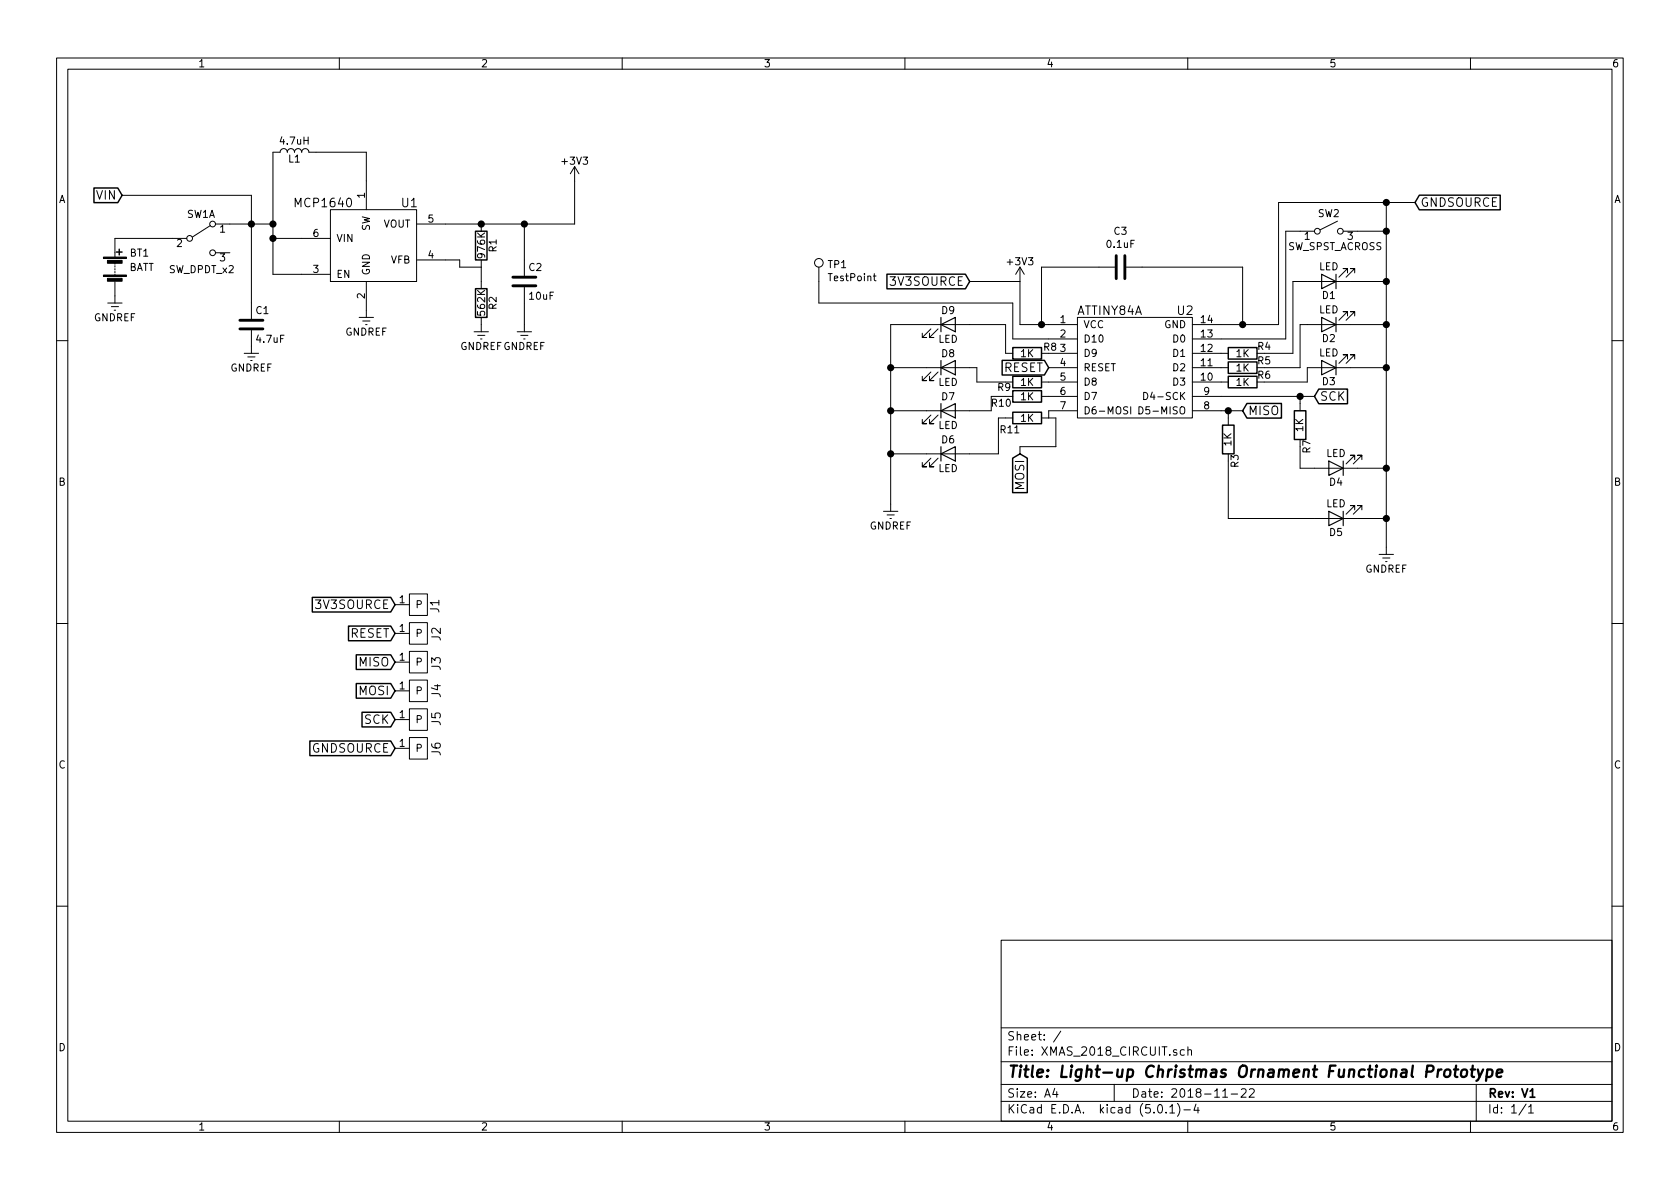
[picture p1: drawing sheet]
<svg xmlns="http://www.w3.org/2000/svg" width="297mm" height="210mm" viewBox="0 0 297 210" stroke-linecap="round" stroke-linejoin="round" font-family="sans-serif">
<g fill="none" stroke="#000" stroke-width=".18">
<path d="M10 10.3h277v189.9h-277zM12 12.2h273v186.1h-273zM60 10.3v1.9M110 10.3v1.9M160 10.3v1.9M210 10.3v1.9M260 10.3v1.9M21.6 34.5h22.8v21.9M37.2 39.9l-3.2 2M38.1 39.6h10.2M58.4 37.1h15.3v12.7h-15.3zM64.8 37.1v-10.2h-10.2a.63 .63 0 0 0-.6-.6 .63 .63 0 0 0-.7 .6 .63 .63 0 0 0-.6-.6 .63 .63 0 0 0-.6 .6 .63 .63 0 0 0-.7-.6 .63 .63 0 0 0-.6 .6 .63 .63 0 0 0-.6-.6 .63 .63 0 0 0-.7 .6h-1.2v21.6h10.1"/>
<path d="M85.1 39.6v1.3M92.7 39.6v9.2M101.6 29.5v10.1h-27.9M101.6 29.5l-.8 1.2M101.6 29.5l.8 1.2M236.5 39.1l-3.1 1.5M245.1 35.8v62.2M250.2 35.8h-24.1v21.6h-15.3M19 53.6h2.6M19.7 54.2h1.3M20.2 54.9h.2M20.3 46.5v.2"/>
<path d="M20.3 47v.2M20.3 47.5v.2M20.3 48v.3M20.3 48.5v.3M20.3 49.8v3.8M33 42.2h-12.7v3.3M38.1 44.7h2.5M44.4 58.4v4.1M48.3 42.2h10.1M63.5 56.1h2.5M64.1 56.8h1.3M64.6 57.4h.3"/>
<path d="M64.8 49.8v6.3M73.7 46h7.6v1.2h3.8M83.8 58.7h2.6M84.5 59.3h1.2M85 59.9h.2M85.1 46v5M85.1 56.1v2.6M91.4 58.7h2.6M92.1 59.3h1.2M92.6 59.9h.2M92.7 50.8v7.9M144.8 47.2v6.4h34.3v6.3h11.4"/>
<path d="M154.4 48.8h.5M154.6 48.4v1.1l.3 .2M164.6 58.2l-1.5 1.5h.7h-.7v-.8M165.9 58.2l-1.6 1.5h.8h-.8v-.8M171.4 49.8h8.9M180.3 47.2v10.2h10.2M180.3 47.2l-.7 1.3M180.3 47.2l.8 1.3M190.5 56.1h20.3v17.8h-20.3zM197.1 47.2h-13v10.2M199.1 47.2h20.6v10.2M232.4 40.9h-5.1v19h-16.5"/>
<path d="M237.5 40.9h7.6M238.3 48.3v-.8h-.8h.8l-1.6 1.5M238.3 55.9v-.8h-.8h.8l-1.6 1.5M239.5 48.3v-.8h-.7h.7l-1.5 1.5M239.5 55.9v-.8h-.7h.7l-1.5 1.5M245.1 49.8h-16.5v12.7h-5.1M245.1 57.4h-15.2v7.6h-6.4M10 60.2h2M43.2 62.5h2.5M43.8 63.1h1.3M44.3 63.7h.3M157.5 65h15.2v2.6h5.1"/>
<path d="M164.6 73.4l-1.5 1.5h.7h-.7v-.7M164.6 65.8l-1.5 1.5h.7h-.7v-.8M165.9 73.4l-1.6 1.5h.8h-.8v-.7M165.9 65.8l-1.6 1.5h.8h-.8v-.8M175.3 70.1v2.5h-17.8M179.1 62.5h-1.3v-5.1h-20.3v33M179.1 73.9h-2.6v6.4h-19M184.1 67.6h6.4M184.1 70.1h6.4M184.1 73.9h2.6v5.1h-6.4v1.3M185.4 62.5h5.1M185.4 65h5.1"/>
<path d="M190.5 72.6h-5.1v1.3M199.4 72l-.5-.1-.2 .2v.3l.6 .3 .1 .3-.3 .2-.4-.1M199.9 71.9v1.3M201.4 71.9a.64 .64 0 0 1 .7 .7 .64 .64 0 0 1-.7 .6zM202.2 69.4a.64 .64 0 0 1 .8 .6 .64 .64 0 0 1-.8 .7zM210.8 62.5h6.4M210.8 67.6h6.4M210.8 65h6.4M210.8 70.1h21.6M210.8 72.6h8.9M217.2 72.6v2.6M229.9 79v3.8h15.2"/>
<path d="M229.9 70.1v2.5M238.3 63.5v-.8h-.8h.8l-1.6 1.6M239.5 63.5v-.8h-.7h.7l-1.5 1.6M245.1 65h-14v2.6h-7.6M285 60.2h2M156.2 90.4h2.5M156.8 91.1h1.3M157.4 91.7h.2M164.6 81l-1.5 1.5h.7h-.7v-.7M165.9 81l-1.6 1.5h.8h-.8v-.7M217.2 81.5v10.2h27.9M239.5 81.3v-.8h-.7h.7l-1.5 1.5"/>
<path d="M239.5 90.2v-.8h-.7h.7l-1.5 1.5M240.8 81.3v-.8h-.8h.8l-1.5 1.5M240.8 90.2v-.8h-.8h.8l-1.5 1.5M243.8 98h2.6M244.5 98.7h1.2M245 99.3h.2M10 110.3h2M69.8 117.1h2.6M69.8 112h2.6M69.8 106.9h2.6M72.4 115.2h3.2v3.8h-3.2zM72.4 110.1h3.2v3.8h-3.2z"/>
<path d="M72.4 105h3.2v3.8h-3.2zM285 110.3h2M69.8 132.3h2.6M69.8 127.2h2.6M69.8 122.2h2.6M72.4 130.4h3.2v3.8h-3.2zM72.4 125.3h3.2v3.9h-3.2zM72.4 120.3h3.2v3.8h-3.2zM10 160.2h2M177 166.3h108v32h-108zM285 160.2h2M60 198.3v1.9"/>
<path d="M110 198.3v1.9M160 198.3v1.9M177 194.8h108M177 191.8h108M177 187.8h108M177 181.8h108M186.5 192.5l-.4 1h1M186.8 193v1M187.6 182.3l-1.3 2M197 191.8v3M204.8 195.5l.4-.2a.94 .94 0 0 1 0 1.5 .79 .79 0 0 1-.4-1.3zM206.2 196.7v.1"/>
<path d="M206.8 195.8l.5-.5v1.5M206.8 196.8h.9M208.2 195.1a1.71 1.71 0 0 1 0 2.3M209.3 196.3h1.2M209.4 185.7l-.4-.1-.3 .3 .1 .6h.6M210 198.3v1.9M210 185.7l.3-.1 .3 .1 .1 .9M210 185.1v1.5M211.5 195.2l-.4 1.1h.9M211.8 195.8v1M216.2 194h.8M217.7 193.5h1.1"/>
<path d="M219.5 192.7l.2-.2h.3l.3 .2v.3v.2l-.9 .8h.9M220.9 192.7l.2-.2h.4l.2 .2 .1 .3-1 1h1M260 198.3v1.9M261 191.8v6.5M269.8 195.2l-1.2 2M270.3 195.8l.4-.5v1.5M270.3 196.8h.8"/>
<circle cx="37.6" cy="39.6" r=".51"/>
<circle cx="33.5" cy="42.2" r=".51"/>
<circle cx="37.6" cy="44.7" r=".51"/>
<circle cx="144.8" cy="46.5" r=".76"/>
<circle cx="232.9" cy="40.9" r=".51"/>
<circle cx="237" cy="40.9" r=".51"/>
</g>
<path d="M270.5 194h.9" fill="none" stroke="#000" stroke-width=".3"/>
<path d="M254.9 189.1a.54 .54 0 0 0-.6 .4M255.5 189.3a.54 .54 0 0 1 .6-.2 .54 .54 0 0 1 .4 .4l-.1 .6a.56 .56 0 0 1-.5 .4 .56 .56 0 0 1-.6-.4zM257.1 189.1h.7M257.5 188.4l-.3 1.8 .1 .1 .4 .1M258.5 189.3a.53 .53 0 0 1 .5-.2 .53 .53 0 0 1 .4 .4l-.1 .6a.54 .54 0 0 1-.5 .4 .54 .54 0 0 1-.5-.4zM260 189.1h.8M260.4 188.4l-.2 1.8 .1 .1 .3 .1M261.3 189.1l.3 1.3M262.2 189.1l-.9 1.8-.3 .2M263 189.2h.8l.1 .3-.1 .6a.66 .66 0 0 1-1 .2M263 189.1l-.3 2M264.6 189.8l1-.2v-.4h-.8l-.2 1 .2 .2 .6-.1" fill="none" stroke="#000" stroke-width=".41"/>
<path d="M42.4 58.2h4.1M42.4 56.6h4.1M90.7 50.5h4M90.7 49h4M197.4 45.2v4.1M198.9 45.2v4.1" fill="none" stroke="#000" stroke-width=".51"/>
<g fill="none" stroke="#000" stroke-width=".25">
<path d="M16.6 33.2h4.2l.8 1.3-.8 1.3h-4.2zM251 34.5h14.3v2.6h-14.3l-.8-1.3zM20.6 44.6h1M21.1 44.1v1M84.1 40.9h2v5.1h-2zM84.1 51h2v5.1h-2zM156.8 48.5h13.9l.7 1.3-.7 1.3h-13.9zM177.2 63.7h7.5l.7 1.3-.7 1.3h-7.5zM179.1 69.1h5v2h-5zM179.1 66.5h5v2.1h-5zM179.1 61.5h5v2h-5zM179.1 72.9h5v2h-5z"/>
<path d="M216.2 75.2h2v5.1h-2zM217.2 66.5h5v2.1h-5zM217.2 64h5v2h-5zM217.2 61.5h5v2h-5zM220.5 71.3h6.1v2.6h-6.1l-.8-1.3zM228.9 72.6h2v5.1h-2zM233.2 68.8h5.1v2.6h-5.1l-.8-1.3zM179 81l1.3-.7 1.3 .7v6.1h-2.6zM55.2 105.6h13.9l.7 1.3-.7 1.3h-13.9zM61.6 110.7h7.5l.7 1.3-.7 1.3h-7.5zM63 115.8h6.1l.7 1.3-.7 1.3h-6.1zM54.8 131h14.3l.7 1.3-.7 1.3h-14.3z"/>
<path d="M63 120.9h6.1l.7 1.3-.7 1.3h-6.1zM64 126h5.1l.7 1.2-.7 1.3h-5.1z"/>
</g>
<path d="M18.3 48.6h4.1v.3h-4.1zM18.3 45.5h4.1v.2h-4.1zM19 49.2h2.6v.5h-2.6zM19 46h2.6v.6h-2.6z" fill="#000" stroke="#000" stroke-width=".18"/>
<g fill="none" stroke="#000" stroke-width=".2">
<path d="M166.4 57.4l2.5-1.3v2.6zM166.4 56.1v2.6M233.7 48.5l2.5 1.3-2.5 1.2zM233.7 56.1l2.5 1.3-2.5 1.3zM236.2 48.5v2.5M236.2 56.1v2.6M166.4 72.6l2.5-1.2v2.5zM166.4 65l2.5-1.3v2.6zM166.4 63.7v2.6M166.4 71.4v2.5M166.4 79v2.5M233.7 63.7l2.5 1.3-2.5 1.3z"/>
<path d="M236.2 63.7v2.6M166.4 80.3l2.5-1.3v2.5zM234.9 81.5l2.6 1.3-2.6 1.3zM234.9 90.4l2.6 1.3-2.6 1.3zM237.5 81.5v2.6M237.5 90.4v2.6"/>
</g>
<g fill="#000" stroke="#000" stroke-width=".25">
<circle cx="44.5" cy="39.6" r=".51"/>
<circle cx="48.3" cy="39.6" r=".51"/>
<circle cx="85.1" cy="39.6" r=".51"/>
<circle cx="92.7" cy="39.6" r=".51"/>
<circle cx="245.1" cy="35.8" r=".51"/>
<circle cx="48.3" cy="42.2" r=".51"/>
<circle cx="184.2" cy="57.4" r=".51"/>
<circle cx="219.7" cy="57.4" r=".51"/>
<circle cx="245.1" cy="57.4" r=".51"/>
<circle cx="245.1" cy="49.8" r=".51"/>
<circle cx="245.1" cy="40.9" r=".51"/>
<circle cx="157.5" cy="65" r=".51"/>
<circle cx="157.5" cy="72.6" r=".51"/>
<circle cx="217.2" cy="72.6" r=".51"/>
<circle cx="229.9" cy="70.1" r=".51"/>
<circle cx="245.1" cy="65" r=".51"/>
<circle cx="157.5" cy="80.3" r=".51"/>
<circle cx="245.1" cy="82.8" r=".51"/>
<circle cx="245.1" cy="91.7" r=".51"/>
</g>
<text font-size="2.8" x="178" y="190.5">Title: Light-up Christmas Ornament Functional Prototype</text>
<g font-size="2.1">
<text x="17.1" y="35.3">VIN</text>
<text x="52.4" y="36.6">MCP1640</text>
<text x="71" y="36.6">U1</text>
<text x="251.1" y="36.6">GNDSOURCE</text>
<text x="157.7" y="50.5">3V3SOURCE</text>
<text x="190.4" y="55.7">ATTINY84A</text>
<text x="208.2" y="55.7">U2</text>
<text x="177.4" y="65.8">RESET</text>
<text x="233.3" y="70.9">SCK</text>
<text x="220.6" y="73.4">MISO</text>
<text x="181.1" y="86.6" transform="rotate(-90 181.1 86.6)">MOSI</text>
<text x="56.1" y="107.7">3V3SOURCE</text>
<text x="61.8" y="112.8">RESET</text>
<text x="77.7" y="108.3" transform="rotate(-90 77.7 108.3)">J1</text>
<text x="77.9" y="113.3" transform="rotate(-90 77.9 113.3)">J2</text>
<text x="63.5" y="117.9">MISO</text>
<text x="77.9" y="118.5" transform="rotate(-90 77.9 118.5)">J3</text>
<text x="63.5" y="122.9">MOSI</text>
<text x="77.9" y="123.3" transform="rotate(-90 77.9 123.3)">J4</text>
<text x="64.5" y="128">SCK</text>
<text x="77.9" y="128.3" transform="rotate(-90 77.9 128.3)">J5</text>
<text x="55.1" y="133.1">GNDSOURCE</text>
<text x="77.9" y="133.6" transform="rotate(-90 77.9 133.6)">J6</text>
<text x="178" y="184">Sheet: /</text>
<text x="178" y="186.7">File: XMAS_2018_CIRCUIT.sch</text>
<text x="178" y="196.9">KiCad E.D.A. kicad (5.0.1)-4</text>
<text x="178" y="194.1">Size: A4</text>
<text x="200" y="194.1">Date: 2018-11-22</text>
<text x="263" y="194.1">Rev: V1</text>
<text x="263" y="196.9">Id: 1/1</text>
</g>
<g font-size="1.8">
<text x="35" y="11.9">1</text>
<text x="85" y="11.9">2</text>
<text x="135" y="11.9">3</text>
<text x="185" y="11.9">4</text>
<text x="235" y="11.9">5</text>
<text x="285" y="11.9">6</text>
<text x="49.6" y="25.6">4.7uH</text>
<text x="51.1" y="28.7">L1</text>
<text x="99.5" y="29.1">+3V3</text>
<text x="10.4" y="35.9">A</text>
<text x="64.5" y="35" transform="rotate(-90 64.5 35)">1</text>
<text x="285.4" y="35.9">A</text>
<text x="33" y="38.5">SW1A</text>
<text x="38.9" y="41.1">1</text>
<text x="55.4" y="41.9">6</text>
<text x="65.4" y="40.9" transform="rotate(-90 65.4 40.9)">SW</text>
<text x="67.7" y="40.3">VOUT</text>
<text x="75.7" y="39.4">5</text>
<text x="197" y="41.5">C3</text>
<text x="233" y="38.4">SW2</text>
<text x="22.7" y="47.9">BATT</text>
<text x="23" y="45.4">BT1</text>
<text x="31.3" y="43.7">2</text>
<text x="38.9" y="46.2">3</text>
<text x="59.4" y="42.8">VIN</text>
<text x="69.1" y="46.6">VFB</text>
<text x="75.7" y="45.7">4</text>
<text x="85.8" y="45.5" transform="rotate(-90 85.8 45.5)">976K</text>
<text x="87.8" y="44.5" transform="rotate(-90 87.8 44.5)">R1</text>
<text x="93.5" y="47.9">C2</text>
<text x="146.4" y="47.4">TP1</text>
<text x="178.3" y="46.9">+3V3</text>
<text x="195.8" y="43.8">0.1uF</text>
<text x="227.6" y="44.2">SW_SPST_ACROSS</text>
<text x="230.7" y="42.4">1</text>
<text x="233.2" y="47.8">LED</text>
<text x="238.3" y="42.4">3</text>
<text x="29.9" y="48.3">SW_DPDT_x2</text>
<text x="55.4" y="48.3">3</text>
<text x="59.4" y="49.1">EN</text>
<text x="64.5" y="52.8" transform="rotate(-90 64.5 52.8)">2</text>
<text x="65.4" y="48.8" transform="rotate(-90 65.4 48.8)">GND</text>
<text x="93.7" y="53">10uF</text>
<text x="146.7" y="49.7">TestPoint</text>
<text x="233.8" y="52.9">D1</text>
<text x="16.6" y="56.8">GNDREF</text>
<text x="45.3" y="55.5">C1</text>
<text x="61" y="59.4">GNDREF</text>
<text x="85.8" y="55.7" transform="rotate(-90 85.8 55.7)">562K</text>
<text x="87.8" y="54.7" transform="rotate(-90 87.8 54.7)">R2</text>
<text x="166.5" y="55.5">D9</text>
<text x="187.5" y="57.1">1</text>
<text x="187.5" y="59.7">2</text>
<text x="191.5" y="58">VCC</text>
<text x="205.9" y="58">GND</text>
<text x="212.4" y="59.7">13</text>
<text x="212.4" y="57.1">14</text>
<text x="233.2" y="55.4">LED</text>
<text x="40.7" y="65.7">GNDREF</text>
<text x="45.5" y="60.6">4.7uF</text>
<text x="81.4" y="61.9">GNDREFGNDREF</text>
<text x="165.9" y="60.6">LED</text>
<text x="166.5" y="63.2">D8</text>
<text x="180.5" y="63.2">1K</text>
<text x="184.6" y="62">R8</text>
<text x="187.5" y="62.2">3</text>
<text x="187.5" y="64.8">4</text>
<text x="191.5" y="60.6">D10</text>
<text x="191.5" y="63.1">D9</text>
<text x="191.5" y="65.7">RESET</text>
<text x="207.5" y="65.7">D2</text>
<text x="207.5" y="63.1">D1</text>
<text x="207.5" y="60.6">D0</text>
<text x="212.4" y="64.8">11</text>
<text x="212.4" y="62.2">12</text>
<text x="218.6" y="65.7">1K</text>
<text x="218.6" y="63.2">1K</text>
<text x="222.4" y="64.4">R5</text>
<text x="222.4" y="61.9">R4</text>
<text x="233.2" y="63">LED</text>
<text x="233.8" y="60.5">D2</text>
<text x="165.9" y="68.2">LED</text>
<text x="166.5" y="70.8">D7</text>
<text x="175.4" y="71.9">R10</text>
<text x="176.4" y="69.1">R9</text>
<text x="180.5" y="70.8">1K</text>
<text x="180.5" y="68.2">1K</text>
<text x="187.5" y="67.3">5</text>
<text x="187.5" y="69.8">6</text>
<text x="191.5" y="68.2">D8</text>
<text x="191.5" y="70.7">D7</text>
<text x="203.2" y="70.7">D4-SCK</text>
<text x="207.5" y="68.2">D3</text>
<text x="212.4" y="67.3">10</text>
<text x="212.9" y="69.8">9</text>
<text x="218.6" y="68.2">1K</text>
<text x="222.4" y="67">R6</text>
<text x="233.8" y="68.1">D3</text>
<text x="165.9" y="75.9">LED</text>
<text x="176.9" y="76.6">R11</text>
<text x="180.5" y="74.6">1K</text>
<text x="187.5" y="72.4">7</text>
<text x="191.5" y="73.3">D6-MOSI</text>
<text x="202.4" y="73.3">D5-MISO</text>
<text x="212.9" y="72.4">8</text>
<text x="230.4" y="76.3" transform="rotate(-90 230.4 76.3)">1K</text>
<text x="165.9" y="83.5">LED</text>
<text x="166.5" y="78.4">D6</text>
<text x="217.7" y="78.8" transform="rotate(-90 217.7 78.8)">1K</text>
<text x="219" y="82.6" transform="rotate(-90 219 82.6)">R3</text>
<text x="231.7" y="80.1" transform="rotate(-90 231.7 80.1)">R7</text>
<text x="234.5" y="80.8">LED</text>
<text x="10.4" y="85.9">B</text>
<text x="234.5" y="89.7">LED</text>
<text x="235.1" y="85.9">D4</text>
<text x="285.4" y="85.9">B</text>
<text x="153.7" y="93.6">GNDREF</text>
<text x="235.1" y="94.8">D5</text>
<text x="241.4" y="101.3">GNDREF</text>
<text x="70.6" y="106.7">1</text>
<text x="73.4" y="107.6">P</text>
<text x="70.6" y="111.8">1</text>
<text x="73.4" y="112.6">P</text>
<text x="70.6" y="116.8">1</text>
<text x="73.4" y="117.7">P</text>
<text x="70.6" y="121.9">1</text>
<text x="73.4" y="122.8">P</text>
<text x="70.6" y="127">1</text>
<text x="73.4" y="127.9">P</text>
<text x="10.4" y="135.9">C</text>
<text x="70.6" y="132.1">1</text>
<text x="73.4" y="133">P</text>
<text x="285.4" y="135.9">C</text>
<text x="10.4" y="185.9">D</text>
<text x="285.4" y="185.9">D</text>
<text x="35" y="199.9">1</text>
<text x="85" y="199.9">2</text>
<text x="135" y="199.9">3</text>
<text x="185" y="199.9">4</text>
<text x="235" y="199.9">5</text>
<text x="285" y="199.9">6</text>
</g>
</svg>
